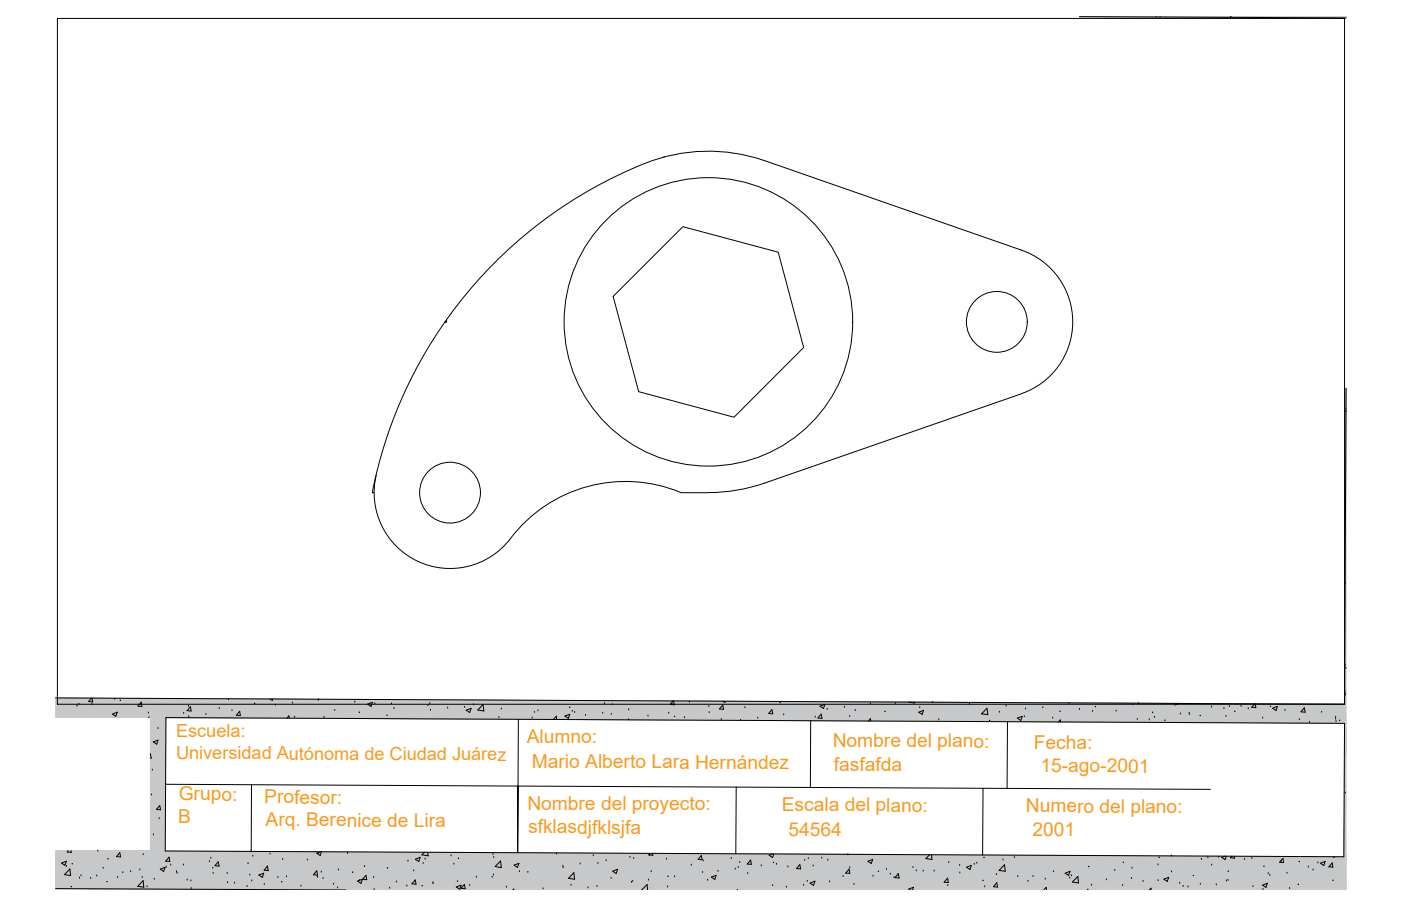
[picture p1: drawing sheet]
<svg xmlns="http://www.w3.org/2000/svg" width="432mm" height="279mm" viewBox="0 0 432 279" stroke-linecap="round" stroke-linejoin="round" font-family="sans-serif">
<!-- layer: 0 -->
<g fill="none" stroke="#000" stroke-width=".31">
<path d="M17.7 5.7h396.7v211.5h-396.7zM332.7 5.1l82.2 .4M356.3 5.1l.2 .1M357.6 5.1l-.1 .1M204.7 48.2v.2M235.6 49.6a52.6 52.6 0 0 0-36.9 .8 138 138 0 0 0-84 101.5h.6M235.7 49.5l79.3 27.7M314.9 77.2a23.4 23.4 0 0 1 15.7 22.1 23.4 23.4 0 0 1-15.7 22.1M137.6 98.7v.6h-.4h.4M189 91.4l21.5-21.5 29.4 7.9 7.8 29.4-21.5 21.5-29.3-7.9zM414.9 119.7l-.5 97.5-397.3-2M315 121.4l-79.3 27.6"/>
<path d="M414.9 125.9h.1M116 146.5a23.4 23.4 0 0 0 12.7 26.6 23.4 23.4 0 0 0 28.6-7 44.5 44.5 0 0 1 52.6-14.2h8.5M235.6 149a52.6 52.6 0 0 1-17.3 2.9M28.2 215.3l-.9 1 1.3 .2-.2-1.2M28.3 217.3h.1M43.5 216.5l.2 1.4-1.2-.2zM45.7 219.9h.1M58.1 217.8h.1M58.7 217.9l.2 1.4-1.2-.1zM70.4 215.8h.1M71.5 219.2h.1M73.9 219.3l.2 1.4-1.2-.1z"/>
<path d="M83.3 215.6l.6 .4 .2-.4M84.9 217.5h.1M90.2 216.8h.1M98 216h.1M98.2 215.8h.1M103.2 219.1h.1M109.3 216.5h.1M113.3 217.1l1.5-.5-.5 1.3zM115.5 217h.1M120.7 217.1h.1M131.9 217.6h.1M132.7 219h.1"/>
<path d="M138 218.4h.1M143.2 218.2h.1M143.7 219l1.5-.5-.5 1.2zM146 217.4h.1M148.9 217.3l.2 2-1.9-.3zM154.5 218.7h.1M165.8 219.2h.1M176.4 219.3h.1M177.1 219.7h.1M185.8 219.9h.1M188.7 217.3h.1M193.8 218.9h.1"/>
<path d="M206.1 219.9h.1M207.1 217.2h.1M207.4 216.2l-.9 1 1.3 .2-.2-1.2M212.5 216.5h.1M218.5 217.9h.1M222.8 217.4l.2 1.4-1.3-.2zM222.8 216.3l.6 .3 .1-.3M237.9 218.8l.3 1.3-1.3-.1zM252.7 217.8l1.6-.6-.5 1.3zM254.9 218.8h.1M260.3 218.1h.1M263.6 219.1h.1"/>
<path d="M268.3 217.1h.1M275.9 217.1h.1M280.1 216.5l1.8 .3v-.3M283.2 219.6l1.4-.6-.4 1.3zM287.5 216.6h.1M298.8 217.2h.1M304.2 218.4l.3 2-1.9-.3zM308 219.6h.1M310.1 217.7h.1M316.1 218.6h.1M321.4 218.2h.1M329.4 216.9h.1"/>
<path d="M332.7 218.8h.1M336.8 219.4h.1M344 219.3h.1M349.1 217.4h.1M350.8 217h.1M355.3 219.9h.1M362.1 217.5h.1M362.3 216.9l.5 .4 .2-.4M366.5 219.9h.1M373.4 218h.1M377.2 218.5h.1M378.9 217.9h.1"/>
<path d="M382.5 217.8h.1M384.7 218.6h.1M386.7 217.1l-.9 1 1.3 .1-.3-1.1M392.2 218.4l1.5-.5-.4 1.2zM396 219.1h.1M402 218.3l.3 1.3-1.3-.1zM407.3 219.6h.1M414.4 212.7l.2 1.6h-.2M414.5 204.7v.4M414.8 206.1h.1M34.7 220.2l1.5-.6-.5 1.3zM46.4 232.5l.2 1.3h-.2"/>
<path d="M46.9 237.5h.1M47.2 228.8l1.5-.6-.4 1.3zM48.7 224.7h.1M51.1 221.3l363.3 1.8-.2 41.1-363.3-1.8zM88.4 221.5l.6-.8 .2 .8M90.8 221.2h.1M119.3 220.7h.1M159.8 221.8l-.2 41.2v-20.6l-108.5-.5M164 221.4h.1M170.5 221.9l1-1 .1 1M174.1 220.8l1.5-.5-.4 1.2zM180.5 220.6h.1"/>
<path d="M188.4 220.3h.1M193.8 222h.1M199.7 220.8h.1M211 221.3h.1M222.3 221.9h.1M228.3 222.1h.1M233.6 221.5h.1M241.6 220.4h.1M249.9 222.3l-.1 20.5M251.2 221.2h.1M253.1 220.2l.3 1.3-1.3-.1zM267.7 222.3l.6-.7 .1 .7"/>
<path d="M289.3 222h.1M302.7 220.3h.1M310.5 222.6l-.1 20.5M313.6 221.5l1.4-.6-.4 1.3zM324.4 221.5h.1M326.2 222.6l.6-.6 .1 .6M350.5 221.9h.1M354.2 222h.1M355.8 221.2h.1M363.9 220.2h.1M366.6 220.4h.1M377.9 220.9h.1"/>
<path d="M389.2 221.5h.1M400.5 222h.1M403.6 222.8h.1M411.6 221.2h.1M411.6 221.8h.1M411.8 222.5h.1M46.7 245.2h.1M47.3 257.5h.1M49.1 252.5h.1M49.2 248.4l.3 1.3-1.3-.1zM51.1 241.9h.1M77.5 242l-.1 20.6"/>
<path d="M159.6 242.4l213.5 1M226.9 242.7l-.1 20.6M303 243.1l-.1 20.6M414.6 244.6h.1M17.1 274l89.5 .5M19 266.2l1.4-.6-.4 1.3zM20.5 267.2h.1M21 262.4l-.3 .3 1.3 .2-.1-.5M21.5 268l.3 2-1.9-.3zM24.5 270.8h.1M25 270.1h.1M27.9 270.9h.1"/>
<path d="M29.8 270.1h.1M30.1 262.5h.1M31.8 267.8h.1M36.2 270.6h.1M36.9 262.9l.3 1.4-1.3-.1zM37.8 269.1h.1M40.3 268.8h.1M43.1 268.3h.1M44.1 271.6l.2 2-1.8-.3zM45.3 273.5h.1M47.5 271.2h.1M49.4 268l1.5-.5-.5 1.2z"/>
<path d="M51.2 267.4h.1M52.1 264.3l.2 1.4-1.2-.1zM52.6 266.8h.1M54.4 268.8h.1M56.5 266.8h.1M57.7 271.4h.1M58.8 271.7h.1M58.9 274h.1M64.6 265.7h.1M65 264.7h.1M65.7 269.3h.1M67.3 265.7l.2 1.4-1.2-.1z"/>
<path d="M70 269.4h.1M70.1 272.2h.1M72.3 272.3h.1M77 269.9h.1M77.3 262.7h.1M77.6 271.7h.1M77.9 264h.1M79.8 269.8l1.5-.5-.4 1.3zM81.4 272.7h.1M82.4 267.3h.1M82.4 267.1l.3 1.4-1.3-.1zM83.2 263.4h.1"/>
<path d="M85.6 270.7h.1M88.3 270.4h.1M92.8 273.3h.1M94.7 265.2h.1M97.6 268.5l.3 1.4-1.3-.1zM98.8 262.7l-1.2 .4 1.1 .7 .4-1.1M99 269h.1M99.6 270.9h.1M102.8 272.7h.1M104.1 273.8h.1M104.3 268.3h.1M107.1 263.2h.1"/>
<path d="M110.2 271.7l1.5-.5-.4 1.2zM110.9 271.5h.1M112.4 267.3h.1M112.8 269.9l.2 1.4-1.2-.1zM115.1 270.7h.1M115.3 274.3h.1M120.1 273.9h.1M122.2 272h.1M125.4 273.2h.1M125.7 265.6h.1M127.5 268.6h.1M128 271.4l.2 1.3-1.2-.1z"/>
<path d="M128 265l1.5-.6-.4 1.3zM130.8 262.8l-.8 .8 2 .3-.2-1M131 264.9h.1M133.4 272.2h.1M133.5 272.6h.1M139 263.9h.1M139.9 266.5h.1M140.6 273.5l1.5-.5-.4 1.2zM143.1 272.8l.3 1.3-1.3-.1zM144.8 273.1h.1M146.8 270.5h.1M152.1 269.8h.1"/>
<path d="M152.2 264.5h.1M154.3 265.5l.2 2.1-1.9-.4zM156.1 273.6h.1M158 274.5l.3-.3 .1 .3M158.5 266.8l1.4-.6-.4 1.3zM160.1 268.8h.1M167.4 274.1h.1M171.5 263.3h.1M173.5 267.1h.1M176 273h.1M176.9 269.1l.2 2.1-1.9-.3zM178.8 266.5h.1"/>
<path d="M181.2 273.8h.1M182.8 263.9h.1M186.8 265.4h.1M188.3 270.9h.1M188.8 268.7l1.5-.6-.4 1.3zM194.1 264.4h.1M194.6 272.1h.1M197.9 274.5l1.5-1.7 .2 1.7M199.9 271.4h.1M200.2 263.8h.1M200.4 263.2l-.5 .4 1.3 .2-.1-.6M200.7 268.8h.1"/>
<path d="M205.4 264.9h.1M205.7 273.5h.1M207.9 270.4h.1M213.1 266.8h.1M216.2 263.8l.2 1.3-1.3-.1zM216.7 265.5h.1M218.1 271.5h.1M219.2 270.5l1.5-.6-.4 1.3zM221.3 268.7h.1M225.4 264.7h.1M226.6 268h.1M228 266h.1"/>
<path d="M230.5 269.4h.1M231.4 265.2l.2 1.3h-1.3zM234.6 267h.1M238.1 263.4l-1 .4 1 .7 .4-1.1M239.3 266.5h.1M242.4 273.6h.1M242.8 267.3h.1M246.5 266.6l.3 1.3h-1.3zM247.7 273h.1M248 265.3h.1M249.7 272.3l1.5-.5-.5 1.3zM250.6 267.1h.1"/>
<path d="M253.3 264.6h.1M255.1 265.3h.1M255.7 272h.1M261.3 263.6h.1M261.7 268l.2 1.3h-1.3zM261.9 267.6h.1M263.2 272.7h.1M267.5 265.6l1.5-.6-.5 1.3zM269.1 270.2h.1M273.2 268.1h.1M274.4 269.6h.1M275.5 270.7h.1"/>
<path d="M276.9 269.4l.2 1.4-1.3-.1zM280.5 274.5l-.4-.3 1.5-.6-.3 .9M282.4 268.6h.1M284.5 268.7h.1M286.5 263.6l-1.1 1.2 1.8 .3-.1-1.5M287.9 268.6h.1M292.1 270.8l.2 1.4-1.3-.2zM295.8 266.9h.1M295.8 269.2h.1M297.9 267.4l1.5-.5-.4 1.3zM300.3 266.5h.1M301.1 266.2h.1"/>
<path d="M303.5 273.5h.1M307.1 269.7h.1M307.2 272.2l.3 1.4-1.3-.2zM309.1 265.2h.1M309.6 266.7l.2 2-1.9-.3zM312.6 264.5h.1M316.9 271.8h.1M318.4 270.3h.1M321.7 274.5l.7-.8 .1 .8M322.2 271.1h.1M328.3 269.3l1.5-.6-.4 1.3zM329.7 270.8h.1"/>
<path d="M330.2 270.1h.1M330.5 272l1.7-1.7 .2 2zM336.4 273h.1M341 271.3h.1M343.6 268.4h.1M348.7 270.9h.1M348.9 267.7h.1M352.3 271.8h.1M354.2 274.5l.6-.6v.6M356.9 266.7h.1M358.7 271.1l1.5-.5-.5 1.2zM361 264h.1"/>
<path d="M361.1 268.9h.1M363.6 272.4h.1M364.7 273.4h.1M366.1 273.5h.1M370 272.7h.1M370.3 265h.1M372.3 264.5h.1M373.5 266.8h.1M374.9 272.9h.1M375.6 264.3h.1M377.4 264l-.8 .4 1 .7 .4-1.1M378 271.7h.1"/>
<path d="M378.5 271.5h.1M379.6 264l-.4 .5 1.2 .1v-.6M383.6 265h.1M385.8 264.8h.1M386.2 273.4h.1M389.1 273l1.5-.6-.4 1.3zM390.9 269.4h.1M391.4 270h.1M394.9 265.6h.1M395.4 264.7l.2 1.3-1.2-.1zM396.7 269.3h.1M397.5 274h.1"/>
<path d="M403.2 267.4h.1M404.7 268.3h.1M406.2 266.1h.1M407 266.2l1.4-.5-.4 1.2zM410.6 266.1l.2 1.3-1.2-.1z"/>
<circle cx="218.3" cy="99.3" r="44.5"/>
<circle cx="307.2" cy="99.3" r="9.4"/>
<circle cx="138.7" cy="151.9" r="9.4"/>
</g>
<g fill="#c7c8ca" stroke="#c7c8ca" stroke-width=".31">
<path d="M340.4 5.1h74.5v.4z"/>
<path d="M414.9 119.7v97.5h-.5z"/>
<path d="M51.1 221.3h363.8v1.7z"/>
<path d="M17.1 262.4h33.8z"/>
<path d="M17.1 262.5l258.7 1h-258.7z"/>
<path d="M414.4 223.1h.5v1.7z"/>
<path d="M414.2 263.7h.7z"/>
<path d="M17.1 263.6l397.1 .6h-397.1z"/>
<path d="M17.1 266.1l397.8 .3h-397.8z"/>
<path d="M17.1 267.3l397.8 .4h-397.8z"/>
<path d="M17.1 268.5l397.8 .5h-397.8z"/>
<path d="M17.1 269l397.8 .6h-397.8z"/>
<path d="M17.1 269.6l397.8 .6h-397.8z"/>
<path d="M17.1 270.2l397.8 .4h-397.8z"/>
<path d="M17.1 271.4l397.8 .1z"/>
<path d="M17.1 272.2l397.8 .2h-397.8z"/>
<path d="M17.1 272.4l397.8 .5h-397.8z"/>
<path d="M17.1 273.3l397.8 .1z"/>
<path d="M17.1 273.4l397.8 .3h-397.8z"/>
<path d="M17.1 273.7l397.8 .3h-397.8z"/>
<path d="M17.1 274h397.8z"/>
<path d="M17.1 274l397.8 .1z"/>
<path d="M332.7 5.1l82.2 .4zM332.7 5.1l82.2 .4z"/>
<path d="M17.1 215.3l397.3 1.9h-397.3zM17.1 215.2l397.3 2z"/>
<path d="M17.1 221.2l397.8-.1zM17.1 217.3l397.8 3.8-397.8 .1z"/>
<path d="M17.1 217.3l397.8 3.8v-3.9zM17.1 217.2h397.8z"/>
<path d="M46.4 221.2l368.5 .1zM46.4 221.2l368.5 .1z"/>
<path d="M414.4 223.1l.5-.1zM51.1 221.3l363.8 1.7z"/>
<path d="M46.4 221.3l4.5 41.1 .2-41.1zM46.4 221.3l4.5 41.1h-4.5z"/>
<path d="M17.1 262.4h33.8zM17.1 262.4h33.8z"/>
<path d="M17.1 262.5l258.7 1-224.9-1.1zM17.1 262.4h33.8z"/>
<path d="M414.9 224.8l-.7 38.9h.7zM414.4 223.1l.5 1.7-.7 38.9z"/>
<path d="M414.2 264.2h.7v-.5zM414.2 263.7h.7l-.7 .5z"/>
<path d="M17.1 263.6l397.1 .6-138.4-.7zM17.1 263.5h258.7z"/>
<path d="M17.1 264.9l397.8-.1zM17.1 264.2l397.8 .6-397.8 .1z"/>
<path d="M17.1 264.2l397.8 .6v-.6zM17.1 264.2h397.8z"/>
<path d="M17.1 265.1l397.8-.1zM17.1 264.9l397.8 .1-397.8 .1z"/>
<path d="M17.1 264.9l397.8 .1v-.1zM17.1 264.9h397.8z"/>
<path d="M17.1 266.1h397.8zM17.1 265.1l397.8 1h-397.8z"/>
<path d="M17.1 265.1l397.8 1v-1zM17.1 265.1h397.8z"/>
<path d="M17.1 266.1l397.8 .3v-.3zM17.1 266.1h397.8z"/>
<path d="M17.1 267.3h397.8zM17.1 266.5l397.8 .8h-397.8z"/>
<path d="M17.1 266.5l397.8 .8v-.9zM17.1 266.4h397.8z"/>
<path d="M17.1 267.3l397.8 .4v-.4zM17.1 267.3h397.8z"/>
<path d="M17.1 268.5l397.8-.1zM17.1 267.8l397.8 .6-397.8 .1z"/>
<path d="M17.1 267.8l397.8 .6v-.7zM17.1 267.7h397.8z"/>
<path d="M17.1 268.5l397.8 .5v-.5zM17.1 268.5h397.8z"/>
<path d="M17.1 269l397.8 .6v-.6zM17.1 269h397.8z"/>
<path d="M17.1 269.6l397.8 .6v-.6zM17.1 269.6h397.8z"/>
<path d="M17.1 270.2l397.8 .4v-.4zM17.1 270.2h397.8z"/>
<path d="M17.1 271.4l397.8-.1zM17.1 270.6l397.8 .7-397.8 .1z"/>
<path d="M17.1 270.6l397.8 .7v-.7zM17.1 270.6h397.8z"/>
<path d="M17.1 271.4l397.8 .1zM17.1 271.4h397.8z"/>
<path d="M17.1 272.2h397.8zM17.1 271.5l397.8 .7h-397.8z"/>
<path d="M17.1 271.5l397.8 .7v-.7zM17.1 271.5h397.8z"/>
<path d="M17.1 272.2l397.8 .2v-.2zM17.1 272.2h397.8z"/>
<path d="M17.1 272.4l397.8 .5v-.5zM17.1 272.4h397.8z"/>
<path d="M17.1 273.3h397.8zM17.1 272.9l397.8 .4h-397.8z"/>
<path d="M17.1 272.9l397.8 .4v-.4zM17.1 272.9h397.8z"/>
<path d="M17.1 273.3l397.8 .1zM17.1 273.3h397.8z"/>
<path d="M17.1 273.4l397.8 .3v-.3zM17.1 273.4h397.8z"/>
<path d="M17.1 273.7l397.8 .3v-.3zM17.1 273.7h397.8z"/>
<path d="M17.1 274h397.8zM17.1 274h397.8z"/>
<path d="M17.1 274l397.8 .1zM17.1 274h397.8z"/>
<path d="M27.2 274.1l225.5 .4h-146.1zM27.2 274.1l225.5 .4 162.2-.4zM252.7 274.5l162.2-.4v.4z"/>
</g>
<g fill="#000" stroke="#000" stroke-width=".31">
<path d="M414.5 179.8h.2zM110.7 219.6h.1zM132.4 216.8h.1zM175.5 218.1h.2zM240.4 216.6h.1zM272.7 219.4h.1zM337.5 217.9h.2zM58.1 220.9h.2zM99.9 221v.2zM153.7 221.1h.1zM207.8 220.9h.2zM358.9 222.1h.2z"/>
<path d="M412.8 222.1h.2zM44.1 263.4h.1zM76.1 273.2h.1zM76.4 266.2h.1zM87 264.9h.2zM97.7 270.4h.2zM119.3 267.6h.2zM130 273.1h.2zM130.4 266v.2zM151.6 270.4h.2zM151.9 263.4h.2zM183.9 273.2h.2z"/>
<path d="M194.9 271.7h.2zM205.9 270.1v.2zM227.2 274.4h.1zM227.5 267.3v.2zM238 273h.2zM238.3 266h.2zM249 264.6h.2zM259.8 270.1h.1zM281.1 274.5h.1zM302.9 271.5h.2zM303.2 264.4h.2zM313.6 270.2h.2z"/>
<path d="M335.5 267.2h.2zM346.2 265.9h.1zM356.9 271.4h.1zM357.2 264.4h.1zM389.5 267.1h.1zM400.3 265.7h.2zM410.8 271.5h.1z"/>
<circle cx="379.3" cy="5.1" r=".07"/>
<circle cx="414.9" cy="126.7" r=".07"/>
<circle cx="23.7" cy="217.6" r=".07"/>
<circle cx="24.3" cy="217" r=".07"/>
<circle cx="35.3" cy="215.5" r=".07"/>
<circle cx="37.1" cy="215.9" r=".07"/>
<circle cx="56.6" cy="219.8" r=".07"/>
<circle cx="67.6" cy="218.3" r=".07"/>
<circle cx="121.4" cy="218.3" r=".07"/>
<circle cx="164.7" cy="219.5" r=".07"/>
<circle cx="186.3" cy="216.8" r=".07"/>
<circle cx="218.6" cy="219.6" r=".07"/>
<circle cx="229.6" cy="218.1" r=".07"/>
<circle cx="283.5" cy="218.1" r=".07"/>
<circle cx="326.7" cy="219.3" r=".07"/>
<circle cx="380.6" cy="219.3" r=".07"/>
<circle cx="391.6" cy="217.8" r=".07"/>
<circle cx="45.9" cy="221.2" r=".07"/>
<circle cx="63.4" cy="220.2" r=".07"/>
<circle cx="261.9" cy="220.8" r=".07"/>
<circle cx="305" cy="222.2" r=".07"/>
<circle cx="315.7" cy="220.9" r=".07"/>
<circle cx="369.9" cy="220.6" r=".07"/>
<circle cx="22" cy="273.4" r=".07"/>
<circle cx="33" cy="271.9" r=".07"/>
<circle cx="33.3" cy="264.8" r=".07"/>
<circle cx="43.8" cy="270.4" r=".07"/>
<circle cx="54.6" cy="269.2" r=".07"/>
<circle cx="65.6" cy="267.6" r=".07"/>
<circle cx="86.8" cy="271.9" r=".07"/>
<circle cx="98.1" cy="263.3" r=".07"/>
<circle cx="108.7" cy="268.9" r=".07"/>
<circle cx="141" cy="271.7" r=".07"/>
<circle cx="141.3" cy="264.7" r=".07"/>
<circle cx="162.7" cy="268.9" r=".07"/>
<circle cx="173.6" cy="267.4" r=".07"/>
<circle cx="184.3" cy="266.1" r=".07"/>
<circle cx="195.3" cy="264.6" r=".07"/>
<circle cx="216.5" cy="268.9" r=".07"/>
<circle cx="248.8" cy="271.7" r=".07"/>
<circle cx="270.7" cy="268.7" r=".07"/>
<circle cx="281.4" cy="267.4" r=".07"/>
<circle cx="292.1" cy="272.9" r=".07"/>
<circle cx="292.4" cy="265.9" r=".07"/>
<circle cx="324.7" cy="268.7" r=".07"/>
<circle cx="335.3" cy="274.2" r=".07"/>
<circle cx="346" cy="272.9" r=".07"/>
<circle cx="367.8" cy="270" r=".07"/>
<circle cx="378.5" cy="268.7" r=".07"/>
<circle cx="389.2" cy="274.2" r=".07"/>
<circle cx="400.1" cy="272.7" r=".07"/>
<circle cx="411.1" cy="264.4" r=".07"/>
</g>
<g font-size="5.9" fill="#f8991e">
<text x="162.3" y="229.1">Alumno:</text>
<text x="256.7" y="230.3">Nombre del plano:</text>
<text x="318.6" y="230.9">Fecha:</text>
<text x="164" y="236.8">Mario Alberto Lara Hernández</text>
<text x="257" y="237.6">fasfafda</text>
<text x="320.7" y="238.1">15-ago-2001</text>
<text x="55.1" y="246.8">Grupo:</text>
<text x="81.4" y="247.7">Profesor:</text>
<text x="162.6" y="249.7">Nombre del proyecto:</text>
<text x="241" y="250.1">Escala del plano:</text>
<text x="316.2" y="250.5">Numero del plano:</text>
<text x="54.9" y="253.8">B</text>
<text x="81.9" y="254.8">Arq. Berenice de Lira</text>
<text x="162.8" y="257">sfklasdjfklsjfa</text>
<text x="243.1" y="257.8">54564</text>
<text x="318.3" y="257.7">2001</text>
</g>
<g font-size="5.6" fill="#f8991e">
<text x="54.3" y="227.3">Escuela:</text>
<text x="54.3" y="234.1">Universidad Autónoma de Ciudad Juárez</text>
</g>
</svg>
